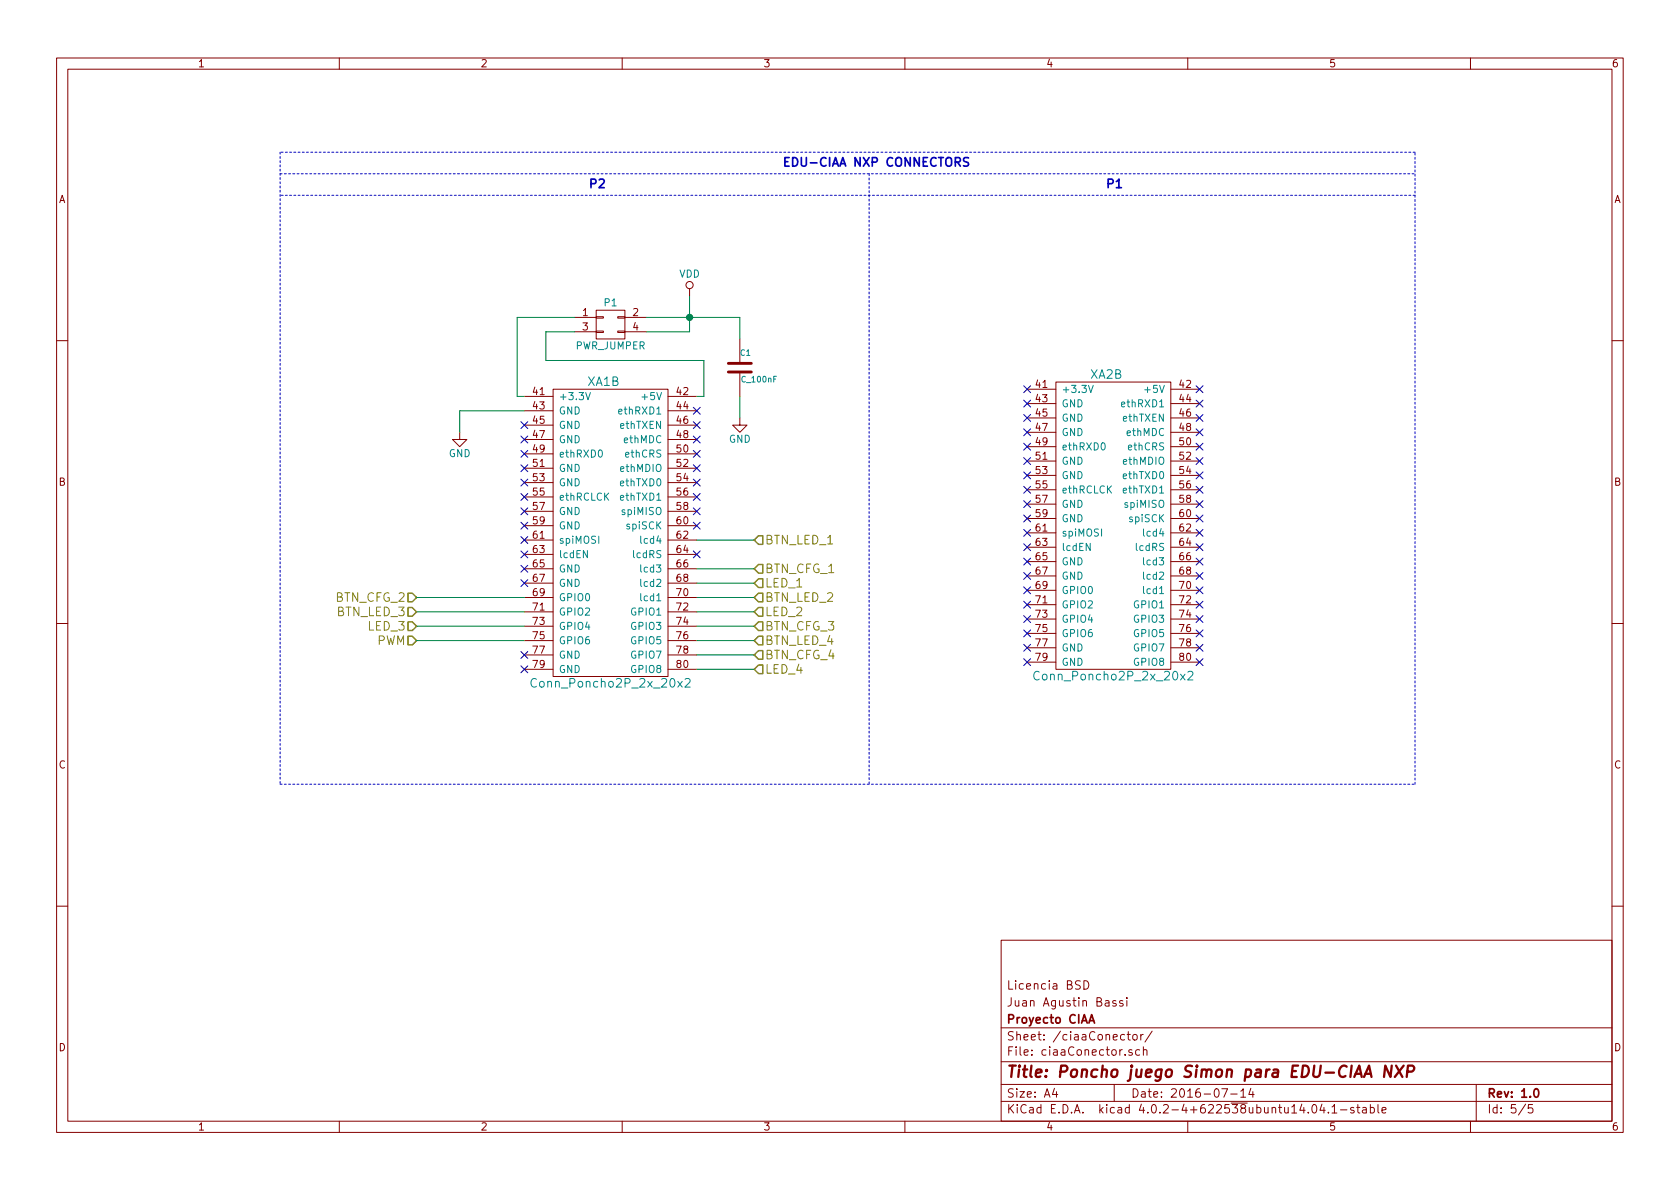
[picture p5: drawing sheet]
<svg xmlns="http://www.w3.org/2000/svg" width="297mm" height="210mm" viewBox="0 0 297 210" stroke-linecap="round" stroke-linejoin="round" font-family="sans-serif">
<g fill="none" stroke="#840000" stroke-width=".18">
<path d="M10 10.3h277v189.9h-277zM12 12.2h273v186.1h-273zM60 10.3v1.9M110 10.3v1.9M160 10.3v1.9M210 10.3v1.9M260 10.3v1.9M101.6 56.1h3.8M101.6 58.7h3.8M105.4 58.5h1.3v.3h-1.3zM105.4 56h1.3v.3h-1.3zM105.4 54.9h5.1v5h-5.1z"/>
<path d="M109.2 58.5h1.3v.3h-1.3zM109.2 56h1.3v.3h-1.3zM110.5 56.1h3.8M110.5 58.7h3.8M121.9 51v1.3M130.8 59.9v4.4M10 60.2h2M81.3 76.4v1.3h1.2l-1.2 1.3-1.3-1.3h1.3M92.7 70.1h5.1M92.7 72.6h5.1M92.7 75.2h5.1M92.7 77.7h5.1"/>
<path d="M97.8 68.8h20.3v50.8h-20.3zM118.1 70.1h5.1M118.1 72.6h5.1M118.1 75.2h5.1M118.1 77.7h5.1M130.8 73.9v1.3h1.3l-1.3 1.2-1.3-1.2h1.3M130.8 65.8v4.3M181.6 79h5.1M181.6 68.8h5.1M181.6 71.4h5.1M181.6 73.9h5.1M181.6 76.4h5.1"/>
<path d="M186.7 67.6h20.3v50.8h-20.3zM207 79h5.1M207 68.8h5.1M207 71.4h5.1M207 73.9h5.1M207 76.4h5.1M285 60.2h2M92.7 80.3h5.1M92.7 93h5.1M92.7 82.8h5.1M92.7 95.5h5.1M92.7 85.3h5.1"/>
<path d="M92.7 98h5.1M92.7 87.9h5.1M92.7 90.4h5.1M118.1 80.3h5.1M118.1 93h5.1M118.1 82.8h5.1M118.1 95.5h5.1M118.1 85.3h5.1M118.1 98h5.1M118.1 87.9h5.1M118.1 90.4h5.1M181.6 91.7h5.1"/>
<path d="M181.6 81.5h5.1M181.6 94.2h5.1M181.6 84.1h5.1M181.6 96.8h5.1M181.6 86.6h5.1M181.6 99.3h5.1M181.6 89.1h5.1M207 91.7h5.1M207 81.5h5.1M207 94.2h5.1M207 84.1h5.1M207 96.8h5.1"/>
<path d="M207 86.6h5.1M207 99.3h5.1M207 89.1h5.1M10 110.3h2M92.7 105.7h5.1M92.7 118.4h5.1M92.7 108.2h5.1M92.7 110.7h5.1M92.7 100.6h5.1M92.7 113.3h5.1M92.7 103.1h5.1M92.7 115.8h5.1"/>
<path d="M118.1 105.7h5.1M118.1 118.4h5.1M118.1 108.2h5.1M118.1 110.7h5.1M118.1 100.6h5.1M118.1 113.3h5.1M118.1 103.1h5.1M118.1 115.8h5.1M181.6 104.4h5.1M181.6 117.1h5.1M181.6 106.9h5.1M181.6 109.5h5.1"/>
<path d="M181.6 112h5.1M181.6 101.8h5.1M181.6 114.5h5.1M207 104.4h5.1M207 117.1h5.1M207 106.9h5.1M207 109.5h5.1M207 112h5.1M207 101.8h5.1M207 114.5h5.1M285 110.3h2M10 160.2h2"/>
<path d="M177 166.3h108v32h-108zM191.6 173.4a.76 .76 0 0 1 .9 .8 .76 .76 0 0 1-.9 .7zM197.3 177a.37 .37 0 0 0-.6 .1l.1 .3 .5 .1 .1 .1-.2 .3-.5-.1M198.5 177a.37 .37 0 0 0-.6 .1l.1 .3 .5 .1 .1 .1-.2 .3-.5-.1M199.2 176.4v.2M199.2 176.9v1M285 160.2h2M60 198.3v1.9M110 198.3v1.9M160 198.3v1.9M177 194.8h108M177 191.8h108"/>
<path d="M177 187.8h108M177 181.8h108M186.4 192.5l-.3 1h.9M186.8 193v1M197 191.8v3M199.3 182.9h.5M199.5 182.4v1.3l.3 .2M200.2 185.7a.37 .37 0 0 0-.6 .1v.2l.6 .2v.1l-.2 .3-.4-.1M200.4 183.1l.2-.2 .4 .2 .1 .5-.2 .2-.3 .1-.2-.1zM201.5 185.7l-.4-.1-.3 .3 .1 .6 .2 .1 .4-.1M201.7 182.9v1M202.1 182.9l-.4 .3"/>
<path d="M202.2 185.7l.2-.1 .3 .1 .1 .9M202.2 185.1v1.5M203.7 182.3l-1.3 2M210 198.3v1.9M216 192.5h1l-.6 1.5M217.6 193.5h1.1M219.4 193l.4-.5v1.5M219.4 194h.8M221.2 192.5l-.4 1h.9M221.5 193v1M232.2 195.4l.1-.1a.81 .81 0 0 1 .6 .6 .81 .81 0 0 1-.3 .8l-.1 .1a.8 .8 0 0 1-.6-.6 .8 .8 0 0 1 .3-.8zM233.7 195.2l-.3 1.1h.9"/>
<path d="M234.1 195.8v1M234.9 196.7v.1M235.5 195.8l.4-.5v1.5M235.5 196.8h.9M237 196.3h1.2M239.4 195.9a.37 .37 0 0 0-.6 .1l.1 .3 .5 .1v.1l-.2 .3-.4-.1M239.9 195.8h.5M240.1 195.3v1.3l.3 .2M240.9 195.9h.6l.1 .9M241.6 196.2l-.5 .1-.2 .2 .2 .3 .5-.1M242.3 195.9l.4-.1 .3 .3-.1 .6h-.6M242.3 195.3v1.5"/>
<path d="M243.6 195.3v1.3l.2 .2M244.3 196.3l.8-.1-.1-.3-.4-.1-.3 .2 .1 .7h.6M260 198.3v1.9M261 191.8v6.5M269.7 195.2l-1.2 2M271 195.3h-.7l-.1 .7 .2-.1 .5 .1 .1 .2v.5l-.2 .1-.6-.1"/>
<circle cx="121.9" cy="50.4" r=".63"/>
</g>
<path d="M192.5 180.9l.5-1.5 .5 1.5M192.7 180.5h.7M271.3 192.7l.3-.2a.81 .81 0 0 1 .5 .6 .81 .81 0 0 1-.2 .8l-.2 .1a.79 .79 0 0 1-.4-1.3z" fill="none" stroke="#840000" stroke-width=".3"/>
<path d="M241.2 190.4l.9-2 .4 2M241.4 189.9h1M246.1 188.4l-.3 2-.9-2-.2 2M246.8 188.4l1.2 2M248.2 188.4l-1.6 2M248.8 189.5h.8a.56 .56 0 0 0 .4-.5 .56 .56 0 0 0-.3-.6h-.8l-.2 2" fill="none" stroke="#840000" stroke-width=".41"/>
<path d="M103.6 69.4l.4 1.3 .4-1.3M192.5 68.1l.4 1.3 .4-1.3M183.7 118.9a.62 .62 0 0 0-.7-.1 .62 .62 0 0 0-.2 .8 .58 .58 0 0 0 .3 .6 .58 .58 0 0 0 .6-.1M210 118.9l.3-.2h.3l.2 .2 .1 .2-.1 .3-.8 .8h.9M94.8 120.1a.62 .62 0 0 0-.7 0 .62 .62 0 0 0-.2 .7 .58 .58 0 0 0 .3 .6 .58 .58 0 0 0 .6 0M121.1 120.1l.3-.1h.3l.2 .1 .1 .3-.1 .2-.8 .9h.9" fill="none" stroke="#008484" stroke-width=".18"/>
<path d="M128.8 65.8h4M128.8 64.3h4" fill="none" stroke="#840000" stroke-width=".51"/>
<g fill="none" stroke="#000084" stroke-width=".18">
<path d="M92.1 79.6l1.2 1.3M92.1 77.1l1.2 1.2M92.1 74.6l1.2 1.2M93.3 79.6l-1.2 1.3M93.3 77.1l-1.2 1.2M93.3 74.6l-1.2 1.2M122.6 72l1.2 1.2M122.6 74.6l1.2 1.2M122.6 77.1l1.2 1.2M122.6 79.6l1.2 1.3M123.8 72l-1.2 1.2M123.8 74.6l-1.2 1.2"/>
<path d="M123.8 77.1l-1.2 1.2M123.8 79.6l-1.2 1.3M181 68.2l1.2 1.2M181 70.8l1.2 1.2M181 73.3l1.2 1.2M181 75.8l1.2 1.3M181 78.4l1.2 1.2M182.2 68.2l-1.2 1.2M182.2 70.8l-1.2 1.2M182.2 73.3l-1.2 1.2M182.2 75.8l-1.2 1.3M182.2 78.4l-1.2 1.2"/>
<path d="M211.5 78.4l1.2 1.2M211.5 75.8l1.2 1.3M211.5 73.3l1.2 1.2M211.5 70.8l1.2 1.2M211.5 68.2l1.2 1.2M212.7 68.2l-1.2 1.2M212.7 70.8l-1.2 1.2M212.7 75.8l-1.2 1.3M212.7 78.4l-1.2 1.2M212.7 73.3l-1.2 1.2M92.1 100l1.2 1.2M92.1 97.4l1.2 1.2"/>
<path d="M92.1 94.9l1.2 1.2M92.1 92.3l1.2 1.3M92.1 89.8l1.2 1.2M92.1 87.3l1.2 1.2M92.1 84.7l1.2 1.2M92.1 82.2l1.2 1.2M93.3 100l-1.2 1.2M93.3 97.4l-1.2 1.2M93.3 94.9l-1.2 1.2M93.3 92.3l-1.2 1.3M93.3 89.8l-1.2 1.2M93.3 87.3l-1.2 1.2"/>
<path d="M93.3 84.7l-1.2 1.2M93.3 82.2l-1.2 1.2M122.6 82.2l1.2 1.2M122.6 84.7l1.2 1.2M122.6 87.3l1.2 1.2M122.6 89.8l1.2 1.2M122.6 92.3l1.2 1.3M122.6 97.4l1.2 1.2M123.8 82.2l-1.2 1.2M123.8 84.7l-1.2 1.2M123.8 87.3l-1.2 1.2M123.8 89.8l-1.2 1.2"/>
<path d="M123.8 92.3l-1.2 1.3M123.8 97.4l-1.2 1.2M181 80.9l1.2 1.2M181 83.5l1.2 1.2M181 86l1.2 1.2M181 88.5l1.2 1.3M181 91.1l1.2 1.2M181 93.6l1.2 1.2M181 96.2l1.2 1.2M181 98.7l1.2 1.2M182.2 80.9l-1.2 1.2M182.2 83.5l-1.2 1.2"/>
<path d="M182.2 86l-1.2 1.2M182.2 88.5l-1.2 1.3M182.2 91.1l-1.2 1.2M182.2 93.6l-1.2 1.2M182.2 96.2l-1.2 1.2M182.2 98.7l-1.2 1.2M211.5 98.7l1.2 1.2M211.5 96.2l1.2 1.2M211.5 93.6l1.2 1.2M211.5 91.1l1.2 1.2M211.5 88.5l1.2 1.3M211.5 86l1.2 1.2"/>
<path d="M211.5 83.5l1.2 1.2M211.5 80.9l1.2 1.2M212.7 80.9l-1.2 1.2M212.7 83.5l-1.2 1.2M212.7 86l-1.2 1.2M212.7 98.7l-1.2 1.2M212.7 96.2l-1.2 1.2M212.7 93.6l-1.2 1.2M212.7 91.1l-1.2 1.2M212.7 88.5l-1.2 1.3M92.1 102.5l1.2 1.2M92.1 115.2l1.2 1.2"/>
<path d="M92.1 117.7l1.2 1.3M93.3 102.5l-1.2 1.2M93.3 115.2l-1.2 1.2M93.3 117.7l-1.2 1.3M181 101.2l1.2 1.3M181 103.8l1.2 1.2M181 106.3l1.2 1.2M181 108.9l1.2 1.2M181 111.4l1.2 1.2M181 113.9l1.2 1.3M181 116.5l1.2 1.2M182.2 101.2l-1.2 1.3"/>
<path d="M182.2 103.8l-1.2 1.2M182.2 106.3l-1.2 1.2M182.2 108.9l-1.2 1.2M182.2 111.4l-1.2 1.2M182.2 113.9l-1.2 1.3M182.2 116.5l-1.2 1.2M211.5 116.5l1.2 1.2M211.5 113.9l1.2 1.3M211.5 111.4l1.2 1.2M211.5 108.9l1.2 1.2M211.5 106.3l1.2 1.2M211.5 103.8l1.2 1.2"/>
<path d="M211.5 101.2l1.2 1.3M212.7 116.5l-1.2 1.2M212.7 113.9l-1.2 1.3M212.7 111.4l-1.2 1.2M212.7 108.9l-1.2 1.2M212.7 106.3l-1.2 1.2M212.7 103.8l-1.2 1.2M212.7 101.2l-1.2 1.3"/>
</g>
<g fill="none" stroke="#848400" stroke-width=".25">
<path d="M133.3 95.5l.8-.8h.8v1.6h-.8zM134.1 99.8h.8v1.5h-.8l-.8-.7zM72.1 104.9h.8l.8 .8-.8 .7h-.8zM72.1 110h.8l.8 .7-.8 .8h-.8zM72.1 107.4h.8l.8 .8-.8 .8h-.8zM72.1 112.5h.8l.8 .8-.8 .7h-.8zM133.3 118.4l.8-.8h.8v1.5h-.8zM133.3 108.2l.8-.8h.8v1.6h-.8zM133.3 103.1l.8-.7h.8v1.5h-.8zM133.3 113.3l.8-.8h.8v1.5h-.8zM134.1 110h.8v1.5h-.8l-.8-.8zM134.1 115.1h.8v1.5h-.8l-.8-.8z"/>
<path d="M134.1 104.9h.8v1.5h-.8l-.8-.7z"/>
</g>
<g fill="none" stroke="#008400" stroke-width=".18">
<path d="M101.6 58.7h-5.1v5h28v6.4h-1.3M101.6 56.1h-10.2v14h1.3M114.3 56.1h16.5v3.8M121.9 52.3v6.4h-7.6M92.7 72.6h-11.4v3.8M130.8 70.1v3.8M123.2 95.5h10.1M73.7 105.7h19M73.7 108.2h19M73.7 110.7h19M73.7 113.3h19M123.2 105.7h10.1"/>
<path d="M123.2 108.2h10.1M123.2 110.7h10.1M123.2 118.4h10.1M123.2 115.8h10.1M123.2 113.3h10.1M123.2 103.1h10.1M123.2 100.6h10.1"/>
</g>
<circle cx="121.9" cy="56.1" r=".51" fill="#008400" stroke="#008400" stroke-width=".25"/>
<path d="M49.5 26.9v111.8M49.5 30.7h200.7M153.7 30.7v108M250.2 26.9h-200.7M250.2 34.5h-200.7M49.5 138.7h200.7M250.2 138.7v-111.8" fill="none" stroke="#0000c2" stroke-width=".18" stroke-dasharray=".3 .4"/>
<path d="M171.2 27.9a.62 .62 0 0 0-.8 .1v.4l.8 .4v.4a.62 .62 0 0 1-.8 .1" fill="none" stroke="#0000c2" stroke-width=".3"/>
<text font-size="2.8" fill="#840000" x="178" y="190.5">Title: Poncho juego Simon para EDU-CIAA NXP</text>
<g font-size="2.1" fill="#0000c2">
<text x="138.4" y="29.5">EDU-CIAA NXP CONNECTORS</text>
<text x="104.1" y="33.3">P2</text>
<text x="195.6" y="33.3">P1</text>
</g>
<g font-size="2.1" fill="#008484">
<text x="103.9" y="68.2">XA1B</text>
<text x="192.8" y="67">XA2B</text>
<text x="94.7" y="121.6">Conn_Poncho2P_2x_20x2</text>
<text x="183.6" y="120.3">Conn_Poncho2P_2x_20x2</text>
</g>
<g font-size="2.1" fill="#848400">
<text x="135.3" y="101.3">BTN_CFG_1</text>
<text x="135.3" y="96.3">BTN_LED_1</text>
<text x="59.3" y="106.4">BTN_CFG_2</text>
<text x="135.3" y="103.9">LED_1</text>
<text x="135.3" y="106.4">BTN_LED_2</text>
<text x="59.6" y="109">BTN_LED_3</text>
<text x="65.1" y="111.5">LED_3</text>
<text x="135.3" y="111.5">BTN_CFG_3</text>
<text x="135.3" y="109">LED_2</text>
<text x="66.5" y="114">PWM</text>
<text x="135.3" y="116.6">BTN_CFG_4</text>
<text x="135.3" y="119.1">LED_4</text>
<text x="135.3" y="114">BTN_LED_4</text>
</g>
<g font-size="2.1" fill="#840000">
<text x="178" y="178">Juan Agustin Bassi</text>
<text x="178" y="175">Licencia BSD</text>
<text x="178" y="184">Sheet: /ciaaConector/</text>
<text x="178" y="181">Proyecto CIAA</text>
<text x="178" y="186.7">File: ciaaConector.sch</text>
<text x="178" y="196.9">KiCad E.D.A. kicad 4.0.2-4+622538ubuntu14.04.1-stable</text>
<text x="178" y="194.1">Size: A4</text>
<text x="200" y="194.1">Date: 2016-07-14</text>
<text x="263" y="194.1">Rev: 1.0</text>
<text x="263" y="196.9">Id: 5/5</text>
</g>
<g font-size="1.8" fill="#840000">
<text x="35" y="11.9">1</text>
<text x="85" y="11.9">2</text>
<text x="135" y="11.9">3</text>
<text x="185" y="11.9">4</text>
<text x="235" y="11.9">5</text>
<text x="285" y="11.9">6</text>
<text x="10.4" y="35.9">A</text>
<text x="285.4" y="35.9">A</text>
<text x="103" y="55.9">1</text>
<text x="103" y="58.4">3</text>
<text x="111.9" y="55.9">2</text>
<text x="111.9" y="58.4">4</text>
<text x="94.3" y="69.8">41</text>
<text x="119.7" y="69.8">42</text>
<text x="183.2" y="68.6">41</text>
<text x="183.2" y="71.1">43</text>
<text x="208.6" y="68.6">42</text>
<text x="208.6" y="71.1">44</text>
<text x="94.3" y="72.4">43</text>
<text x="94.3" y="74.9">45</text>
<text x="94.3" y="77.5">47</text>
<text x="119.7" y="72.4">44</text>
<text x="119.7" y="74.9">46</text>
<text x="119.7" y="77.5">48</text>
<text x="183.2" y="73.7">45</text>
<text x="183.2" y="76.2">47</text>
<text x="208.6" y="73.7">46</text>
<text x="208.6" y="76.2">48</text>
<text x="94.3" y="82.5">51</text>
<text x="94.3" y="80">49</text>
<text x="119.7" y="80">50</text>
<text x="119.7" y="82.5">52</text>
<text x="183.2" y="81.3">51</text>
<text x="183.2" y="83.8">53</text>
<text x="183.2" y="78.7">49</text>
<text x="208.6" y="78.7">50</text>
<text x="208.6" y="81.3">52</text>
<text x="208.6" y="83.8">54</text>
<text x="10.4" y="85.9">B</text>
<text x="94.3" y="85.1">53</text>
<text x="94.3" y="87.6">55</text>
<text x="119.7" y="85.1">54</text>
<text x="119.7" y="87.6">56</text>
<text x="183.2" y="86.4">55</text>
<text x="183.2" y="88.9">57</text>
<text x="208.6" y="86.4">56</text>
<text x="208.6" y="88.9">58</text>
<text x="285.4" y="85.9">B</text>
<text x="94.3" y="95.2">61</text>
<text x="94.3" y="90.2">57</text>
<text x="94.3" y="92.7">59</text>
<text x="119.7" y="92.7">60</text>
<text x="119.7" y="95.2">62</text>
<text x="119.7" y="90.2">58</text>
<text x="183.2" y="94">61</text>
<text x="183.2" y="91.4">59</text>
<text x="208.6" y="91.4">60</text>
<text x="208.6" y="94">62</text>
<text x="94.3" y="97.8">63</text>
<text x="94.3" y="100.3">65</text>
<text x="119.7" y="97.8">64</text>
<text x="119.7" y="100.3">66</text>
<text x="183.2" y="96.5">63</text>
<text x="183.2" y="99.1">65</text>
<text x="183.2" y="101.6">67</text>
<text x="208.6" y="96.5">64</text>
<text x="208.6" y="99.1">66</text>
<text x="208.6" y="101.6">68</text>
<text x="94.3" y="107.9">71</text>
<text x="94.3" y="102.9">67</text>
<text x="94.3" y="105.4">69</text>
<text x="119.7" y="105.4">70</text>
<text x="119.7" y="107.9">72</text>
<text x="119.7" y="102.9">68</text>
<text x="183.2" y="106.7">71</text>
<text x="183.2" y="104.1">69</text>
<text x="208.6" y="104.1">70</text>
<text x="208.6" y="106.7">72</text>
<text x="94.3" y="110.5">73</text>
<text x="94.3" y="113">75</text>
<text x="119.7" y="110.5">74</text>
<text x="119.7" y="113">76</text>
<text x="183.2" y="109.2">73</text>
<text x="183.2" y="111.8">75</text>
<text x="208.6" y="109.2">74</text>
<text x="208.6" y="111.8">76</text>
<text x="94.3" y="115.6">77</text>
<text x="94.3" y="118.1">79</text>
<text x="119.7" y="118.1">80</text>
<text x="119.7" y="115.6">78</text>
<text x="183.2" y="114.3">77</text>
<text x="183.2" y="116.8">79</text>
<text x="208.6" y="116.8">80</text>
<text x="208.6" y="114.3">78</text>
<text x="10.4" y="135.9">C</text>
<text x="285.4" y="135.9">C</text>
<text x="10.4" y="185.9">D</text>
<text x="285.4" y="185.9">D</text>
<text x="35" y="199.9">1</text>
<text x="85" y="199.9">2</text>
<text x="135" y="199.9">3</text>
<text x="185" y="199.9">4</text>
<text x="235" y="199.9">5</text>
<text x="285" y="199.9">6</text>
</g>
<g font-size="1.8" fill="#008484">
<text x="120.1" y="49.1">VDD</text>
<text x="106.9" y="54.1">P1</text>
<text x="101.7" y="61.8">PWR_JUMPER</text>
<text x="98.8" y="70.7">+3.3V</text>
<text x="113.9" y="70.7">+5V</text>
<text x="187.7" y="69.5">+3.3V</text>
<text x="202.8" y="69.5">+5V</text>
<text x="98.8" y="73.3">GND</text>
<text x="98.8" y="75.8">GND</text>
<text x="109.7" y="73.3">ethRXD1</text>
<text x="109.7" y="75.8">ethTXEN</text>
<text x="187.7" y="72">GND</text>
<text x="187.7" y="74.5">GND</text>
<text x="187.7" y="77.1">GND</text>
<text x="198.6" y="72">ethRXD1</text>
<text x="198.6" y="74.5">ethTXEN</text>
<text x="199.3" y="77.1">ethMDC</text>
<text x="79.3" y="80.8">GND</text>
<text x="98.8" y="83.4">GND</text>
<text x="98.8" y="78.4">GND</text>
<text x="98.8" y="80.9">ethRXD0</text>
<text x="109.8" y="83.4">ethMDIO</text>
<text x="110.4" y="78.4">ethMDC</text>
<text x="110.7" y="80.9">ethCRS</text>
<text x="128.9" y="78.3">GND</text>
<text x="187.7" y="82.2">GND</text>
<text x="187.7" y="79.6">ethRXD0</text>
<text x="198.7" y="82.2">ethMDIO</text>
<text x="199.6" y="79.6">ethCRS</text>
<text x="98.8" y="86">GND</text>
<text x="98.8" y="88.5">ethRCLCK</text>
<text x="109.9" y="86">ethTXD0</text>
<text x="109.9" y="88.5">ethTXD1</text>
<text x="187.7" y="84.7">GND</text>
<text x="187.7" y="87.2">ethRCLCK</text>
<text x="187.7" y="89.8">GND</text>
<text x="198.8" y="84.7">ethTXD0</text>
<text x="198.8" y="87.2">ethTXD1</text>
<text x="198.9" y="89.8">spiMISO</text>
<text x="98.8" y="91.1">GND</text>
<text x="98.8" y="93.6">GND</text>
<text x="110" y="91.1">spiMISO</text>
<text x="110.8" y="93.6">spiSCK</text>
<text x="187.7" y="94.9">spiMOSI</text>
<text x="187.7" y="92.3">GND</text>
<text x="199.7" y="92.3">spiSCK</text>
<text x="202.5" y="94.9">lcd4</text>
<text x="98.8" y="96.1">spiMOSI</text>
<text x="98.8" y="98.7">lcdEN</text>
<text x="98.8" y="101.2">GND</text>
<text x="112.1" y="98.7">lcdRS</text>
<text x="113.6" y="96.1">lcd4</text>
<text x="113.6" y="101.2">lcd3</text>
<text x="187.7" y="97.4">lcdEN</text>
<text x="187.7" y="99.9">GND</text>
<text x="201" y="97.4">lcdRS</text>
<text x="202.5" y="99.9">lcd3</text>
<text x="98.8" y="103.8">GND</text>
<text x="98.8" y="106.3">GPIO0</text>
<text x="113.6" y="106.3">lcd1</text>
<text x="113.6" y="103.8">lcd2</text>
<text x="187.7" y="107.6">GPIO2</text>
<text x="187.7" y="102.5">GND</text>
<text x="187.7" y="105">GPIO0</text>
<text x="200.6" y="107.6">GPIO1</text>
<text x="202.5" y="105">lcd1</text>
<text x="202.5" y="102.5">lcd2</text>
<text x="98.8" y="108.8">GPIO2</text>
<text x="98.8" y="111.4">GPIO4</text>
<text x="98.8" y="113.9">GPIO6</text>
<text x="111.7" y="108.8">GPIO1</text>
<text x="111.7" y="111.4">GPIO3</text>
<text x="111.7" y="113.9">GPIO5</text>
<text x="187.7" y="110.1">GPIO4</text>
<text x="187.7" y="112.6">GPIO6</text>
<text x="200.6" y="110.1">GPIO3</text>
<text x="200.6" y="112.6">GPIO5</text>
<text x="98.8" y="116.5">GND</text>
<text x="98.8" y="119">GND</text>
<text x="111.7" y="119">GPIO8</text>
<text x="111.7" y="116.5">GPIO7</text>
<text x="187.7" y="115.2">GND</text>
<text x="187.7" y="117.7">GND</text>
<text x="200.6" y="117.7">GPIO8</text>
<text x="200.6" y="115.2">GPIO7</text>
</g>
<g font-size="1.4" fill="#008484">
<text x="130.9" y="62.9">C1</text>
<text x="131.2" y="67.6">C_100nF</text>
</g>
</svg>
